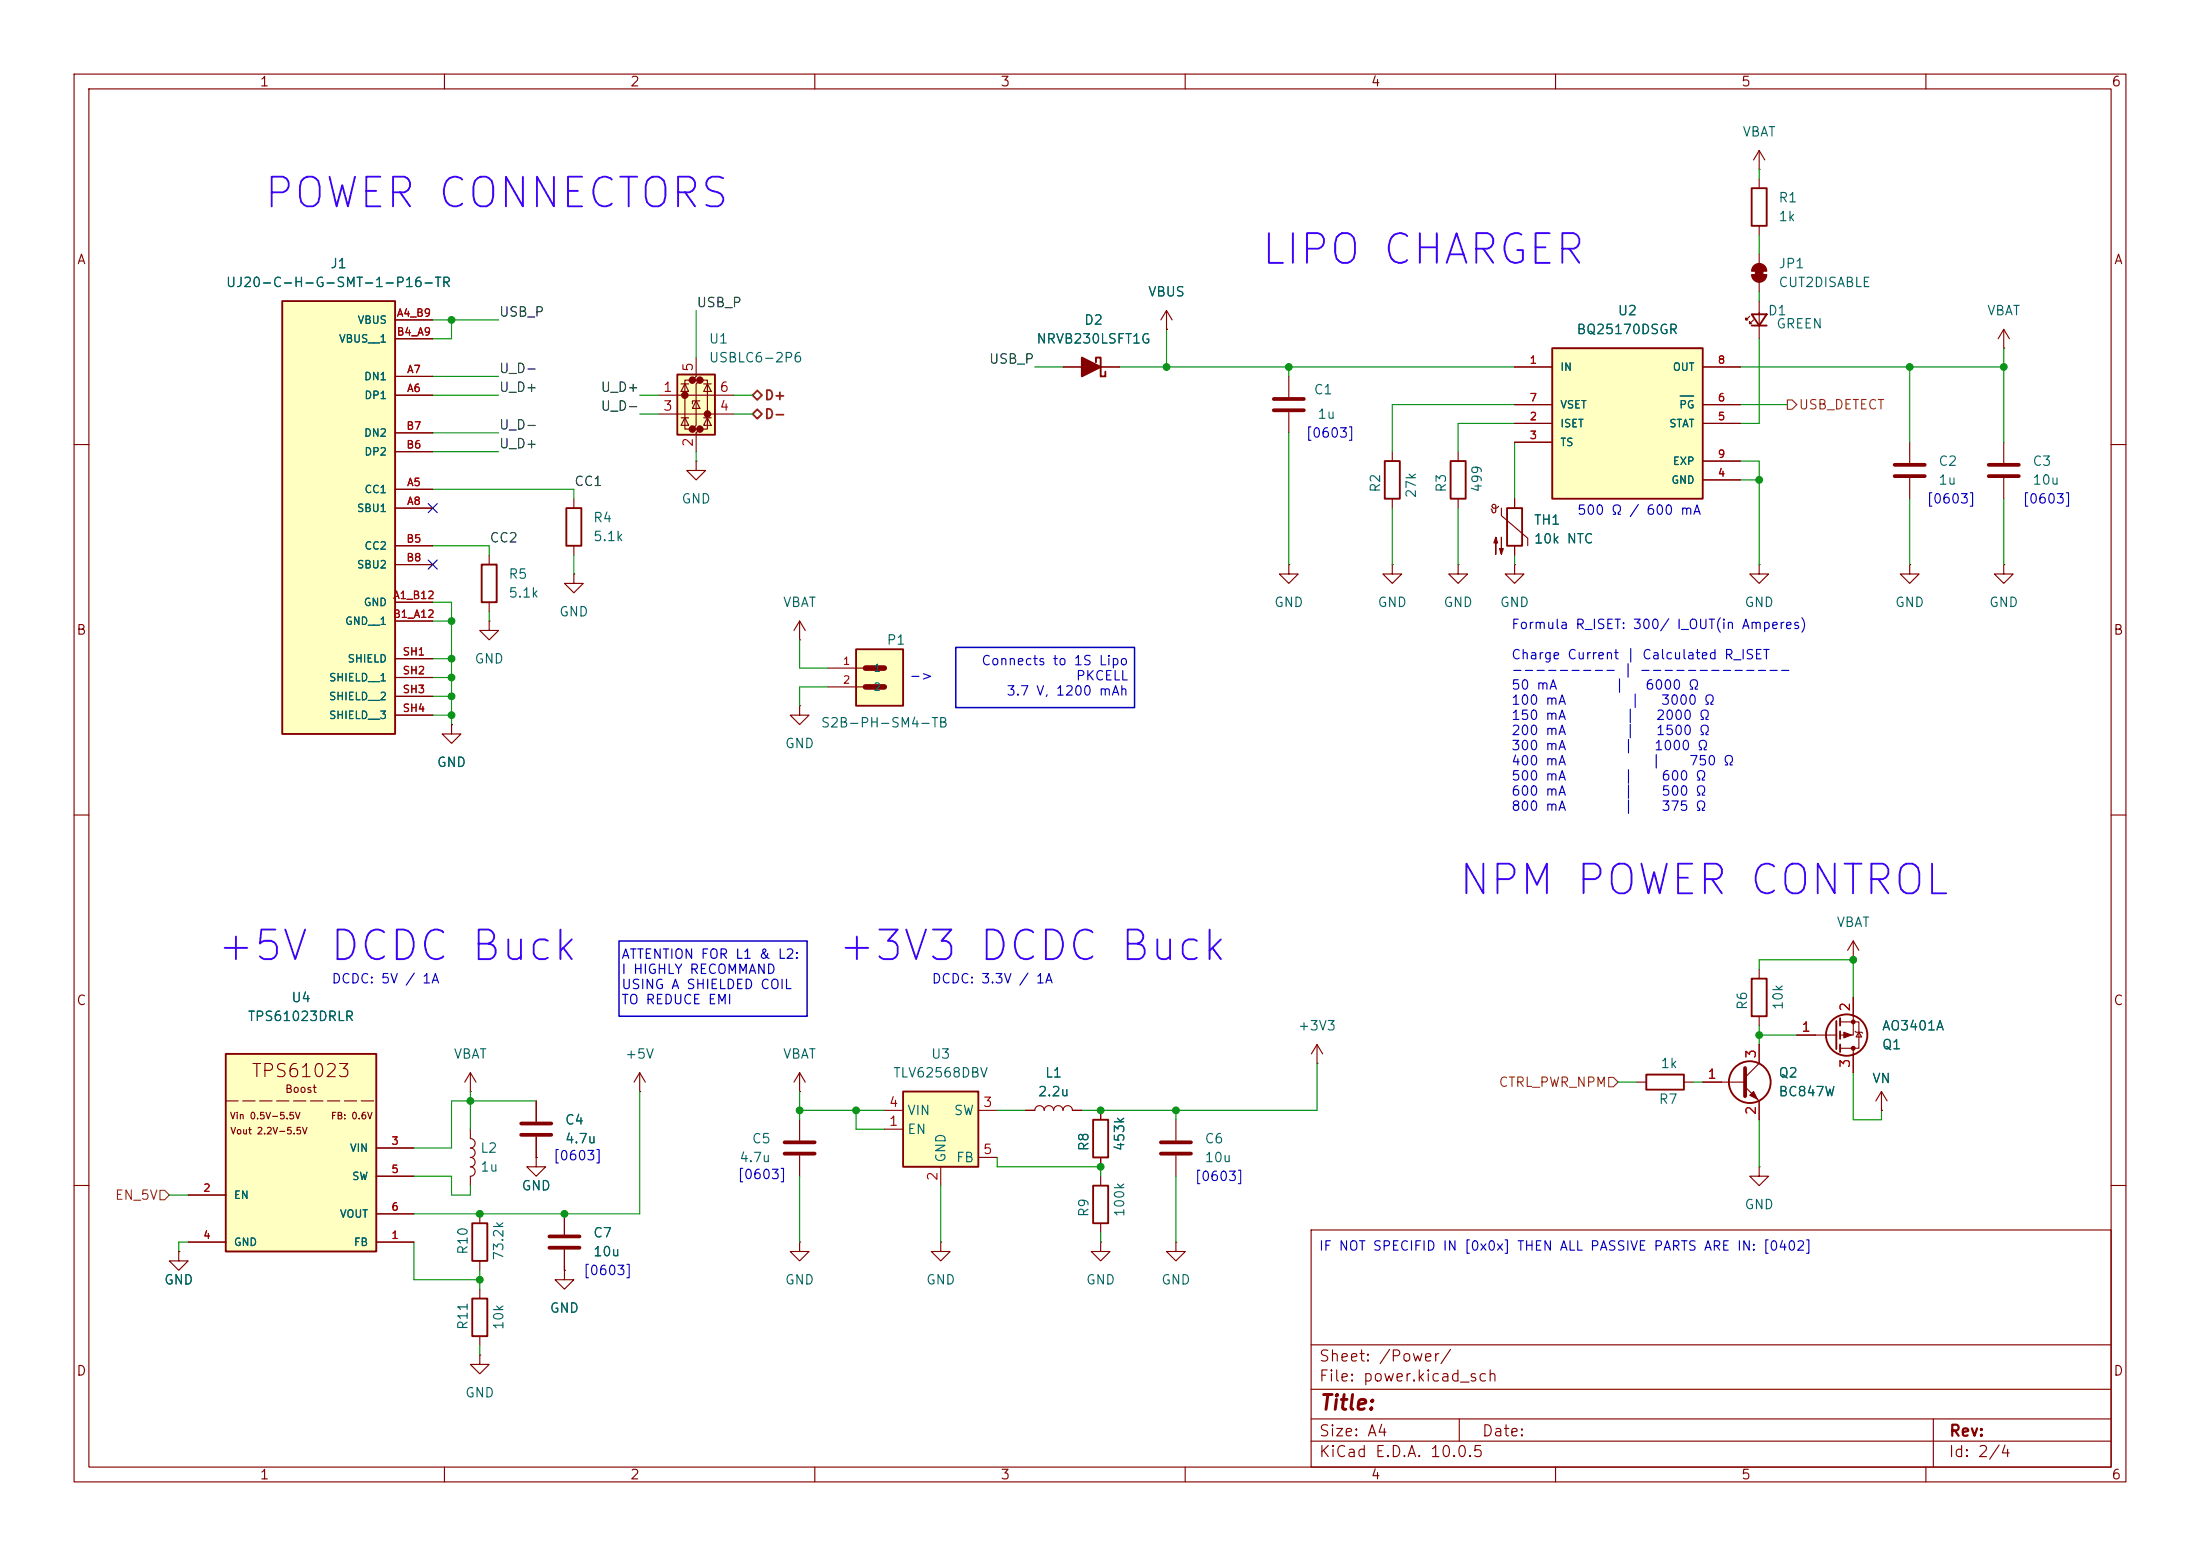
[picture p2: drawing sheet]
<svg xmlns="http://www.w3.org/2000/svg" width="297mm" height="210mm" viewBox="0 0 297 210" stroke-linecap="round" stroke-linejoin="round" font-family="sans-serif">
<g fill="none" stroke="#840000" stroke-width=".15">
<path d="M10 10h277v190h-277zM12 12h273v186h-273zM60 10v2M110 10v2M160 10v2M210 10v2M260 10v2M157.5 44.5h.1M157.5 41.9l-.8 1.3M157.5 41.9l.7 1.3M157.5 41.9v2.6M10 60h2"/>
<path d="M285 60h2M10 110h2M285 110h2M63.5 147.3h.1M63.5 144.8l-.8 1.3M63.5 144.8l.8 1.3M63.5 144.8v2.5M138.4 149.9h1.3a.64 .64 0 0 1 .6-.7 .64 .64 0 0 1 .7 .7 .64 .64 0 0 1 .6-.7 .64 .64 0 0 1 .6 .7 .64 .64 0 0 1 .7-.7 .64 .64 0 0 1 .6 .7 .64 .64 0 0 1 .6-.7 .64 .64 0 0 1 .7 .7h1.2M158.7 151.1v2.8M158.7 156v2.8M10 160h2M177 166h108v32h-108z"/>
<path d="M285 160h2M60 198v2M64.8 182.9v1.3h1.2l-1.2 1.2-1.3-1.2h1.3M64.8 182.9h.1M110 198v2M160 198v2M177 194.5h108M177 191.5h108M177 187.5h108M177 181.5h108M197 191.5v3M210 198v2"/>
<path d="M260 198v2M261 191.5v6.5"/>
</g>
<path d="M156.7 154.2h4.1M156.7 155.7h4.1" fill="none" stroke="#840000" stroke-width=".51"/>
<path d="M121.9 147.3h10.2v10.2h-10.2z" fill="#ffffc2"/>
<g fill="none" stroke="#840000" stroke-width=".25">
<path d="M247.9 137.8v3.8M248.4 137.4v1M248.4 139.2v1M121.9 147.3h10.2v10.2h-10.2zM147.6 151.1h2v5.1h-2zM222.2 145h5.1v2.1h-5.1zM248.4 141v1M147.6 160h2v5.1h-2z"/>
<circle cx="249.3" cy="139.7" r="2.79"/>
</g>
<g fill="none" stroke="#840000" stroke-width=".15">
<path d="M174 50.8v2.8M174 55.6v2.8M61 97.8v1.3h1.2l-1.2 1.2-1.3-1.2h1.3M61 97.8h.1M107.9 95.3v1.2h-1.2l1.2 1.3 1.3-1.3h-1.3M107.9 95.3h.1M107.9 86.4h.1M107.9 83.8l.8 1.3M107.9 83.8l-.7 1.3M107.9 83.8v2.6M242.6 139.7h5.3M248.4 137.9h2.6v3.6h-2.6"/>
<path d="M250.2 129.5h.1M250.2 134.6v5.1h-1.8M250.2 127l-.8 1.3M250.2 127l.8 1.3M250.2 127v2.5M250.4 139.2l.2 .1h.7l.2 .1M251 139.3l.3 .7h-.7zM72.4 156.2v1.3h1.3l-1.3 1.3-1.3-1.3h1.3M72.4 156.2h.1M119.4 152.4h2.5M119.4 149.9h2.5M127 157.5v2.5"/>
<path d="M132.1 149.9h2.5M132.1 156.2h2.5M148.6 149.9v1.2M148.6 156.2v1.3M148.6 158.8v1.2M221 146.1h1.2M227.3 146.1h1.3M237.5 157.5v1.3h1.3l-1.3 1.2-1.3-1.2h1.3M237.5 157.5h.1M250.2 141.5v3.3M254 149.9h.1M254 147.3l-.8 1.3"/>
<path d="M254 147.3l.8 1.3M254 147.3v2.6M76.2 171.5v1.2h1.3l-1.3 1.3-1.3-1.3h1.3M76.2 171.5h.1M76.2 163.8v2.8M76.2 168.7v2.8M127 167.6v1.3h1.3l-1.3 1.3-1.3-1.3h1.3M127 167.6h.1M148.6 167.6v1.3h1.3l-1.3 1.3-1.3-1.3h1.3M148.6 167.6h.1M148.6 165.1v1.3M158.7 167.6v1.3h1.3l-1.3 1.3-1.2-1.3h1.2"/>
<path d="M158.7 167.6h.1"/>
</g>
<path d="M172 53.8h4M172 55.4h4M74.2 166.9h4M74.2 168.4h4" fill="none" stroke="#840000" stroke-width=".51"/>
<g fill="#840000" stroke="#840000" stroke-width=".15">
<path d="M248.9 139.3l1 .4-1 .4z"/>
<circle cx="250.2" cy="141.5" r=".25"/>
<circle cx="250.2" cy="137.9" r=".25"/>
</g>
<path d="M115.6 87.6h6.3v7.7h-6.3z" fill="#ffffc2"/>
<g fill="none" stroke="#840000" stroke-width=".25">
<path d="M186.9 62.2h2.1v5.1h-2.1zM195.8 62.2h2.1v5.1h-2.1zM203.5 68.6h2v5.1h-2zM115.6 87.6h6.3v7.7h-6.3zM236.5 132.1h2v5.1h-2zM63.8 165.1h2v5.1h-2zM63.8 175.3h2v5h-2z"/>
<circle cx="236.2" cy="146" r="2.82"/>
</g>
<path d="M116.8 90.2h2.6M116.8 92.7h2.6" fill="none" stroke="#840000" stroke-width=".76"/>
<g fill="none" stroke="#840000" stroke-width=".15">
<path d="M237.5 22.9h.1M237.5 20.3l-.8 1.3M237.5 20.3l.8 1.3M237.5 20.3v2.6M174 76.2v1.3h1.3l-1.3 1.2-1.3-1.2h1.3M174 76.2h.1M188 76.2v1.3h1.2l-1.2 1.2-1.3-1.2h1.3M188 76.2h.1M188 61v1.2M188 67.3v1.3M196.8 76.2v1.3h1.3l-1.3 1.2-1.2-1.2h1.2M196.8 76.2h.1"/>
<path d="M196.8 61v1.2M196.8 67.3v1.3M202.3 68.3a.44 .44 0 0 1-.5 .4 .44 .44 0 0 1-.4-.5l.3-.1 .2 .1v.9l-.2 .1h-.2l-.2-.5M202.7 68.6v1l3.5 3v1.1M204.5 76.2v1.3h1.2l-1.2 1.2-1.3-1.2h1.3M204.5 76.2h.1M204.5 67.3v1.3M204.5 73.7v1.2M111.8 90.2h5M111.8 92.7h5M237.5 130.8v1.3M237.5 137.2v1.2"/>
<path d="M63.5 152.4v1.3a.64 .64 0 0 1 .6 .6 .64 .64 0 0 1-.6 .6 .64 .64 0 0 1 .6 .7 .64 .64 0 0 1-.6 .6M63.5 156.2a.64 .64 0 0 1 .6 .6 .64 .64 0 0 1-.6 .7 .64 .64 0 0 1 .6 .6 .64 .64 0 0 1-.6 .7v1.2M72.4 148.6v2.8M72.4 153.4v2.8M177.8 143.5h.1M177.8 141l-.8 1.2M177.8 141l.8 1.2M177.8 141v2.5M229.9 146.1h5.7M235.6 146.7l1.9 1.9v2.5M237.5 141v2.5l-1.9 1.9M24.1 168.9v1.3h1.3l-1.3 1.3-1.2-1.3h1.2"/>
<path d="M24.1 168.9h.1M64.8 163.8v1.3M64.8 170.2v1.3M64.8 174v1.3M64.8 180.3v1.3"/>
</g>
<g fill="#840000" stroke="#840000" stroke-width=".15">
<path d="M201.9 72.5l.3 .8h-.5l.2-.8v2.3z"/>
<path d="M202.7 72.5v2.3l-.3-.8h.5l-.2 .8z"/>
<path d="M236.2 147.8l.5-.5 .5 1z"/>
</g>
<path d="M70.4 151.6h4M70.4 153.2h4M235.6 144.1v3.9" fill="none" stroke="#840000" stroke-width=".51"/>
<path d="M30.5 142.2h20.3v26.7h-20.3z" fill="#ffffc2"/>
<path d="M30.5 142.2h20.3v26.7h-20.3z" fill="none" stroke="#840000" stroke-width=".25"/>
<path d="M30.5 148.6h20.3" fill="none" stroke="#840000" stroke-width=".15" stroke-dasharray="1.7 .6"/>
<path d="M66 83.8v1.3h1.3l-1.3 1.3-1.2-1.3h1.2M66 83.8h.1M50.8 154.9h5.1M50.8 158.8h5.1M25.4 167.6h5.1M25.4 161.3h5.1M50.8 167.6h5.1M50.8 163.8h5.1" fill="none" stroke="#840000" stroke-width=".15"/>
<path d="M38.1 40.6h15.2v58.5h-15.2z" fill="#ffffc2"/>
<path d="M38.1 40.6h15.2v58.5h-15.2zM148 48.9v-.6h.6v2.5h.6v-.6" fill="none" stroke="#840000" stroke-width=".25"/>
<g fill="none" stroke="#840000" stroke-width=".15">
<path d="M53.3 43.2h5.1M53.3 53.3h5.1M53.3 50.8h5.1M53.3 45.7h5.1M53.3 58.4h5.1M143.5 49.5h7.6M53.3 66h5.1M53.3 68.6h5.1M53.3 73.7h5.1M53.3 61h5.1M53.3 76.2h5.1M94 62.2v1.3h1.2l-1.2 1.3-1.3-1.3h1.3"/>
<path d="M94 62.2h.1M53.3 81.3h5.1M53.3 83.8h5.1M53.3 88.9h5.1M53.3 91.4h5.1M53.3 94h5.1M53.3 96.5h5.1"/>
</g>
<path d="M146 48.3l2.6 1.2-2.6 1.3z" fill="#840000" stroke="#840000" stroke-width=".25"/>
<path d="M91.4 50.5h5.1v8.2h-5.1z" fill="#ffffc2"/>
<g fill="#840000" stroke="#840000" stroke-width=".51">
<circle cx="92.5" cy="53.3" r=".25"/>
<circle cx="93.5" cy="51.3" r=".25"/>
<circle cx="93.5" cy="57.9" r=".25"/>
<circle cx="94.5" cy="51.3" r=".25"/>
<circle cx="94.5" cy="57.9" r=".25"/>
<circle cx="95.5" cy="55.9" r=".25"/>
</g>
<g fill="none" stroke="#840000" stroke-width=".15">
<path d="M88.9 53.3h10.2M88.9 55.9h10.2M91.9 56.4h1.1M91.9 51.8h1.1M92.5 51.8l.5 1h-1.1zM92.5 56.4l.5 1h-1.1zM93.5 51.3h-1v6.6h1M94 48.3v2.5l-.5 .5h1l-.5 .5v5.6l-.5 .5h1l-.5 .5v2.6M94 54.1l.5 1h-1zM94.5 54.1h-1v.4M94.5 51.3h1v6.6h-1M95 56.4h1"/>
<path d="M95 51.8h1M95.5 51.8l.5 1h-1zM95.5 56.4l.5 1h-1zM270.5 47h.1M270.5 44.5l-.8 1.2M270.5 44.5l.8 1.2M270.5 44.5v2.5M66 74.9v1.3M77.5 77.5v1.2h-1.3l1.3 1.3 1.2-1.3h-1.2M77.5 77.5h.1M77.5 67.3v1.3M77.5 73.7v1.2"/>
<path d="M66 81.3v1.3"/>
</g>
<path d="M91.4 50.5h5.1v8.2h-5.1zM65 76.2h2.1v5.1h-2.1zM76.5 68.6h2v5.1h-2z" fill="none" stroke="#840000" stroke-width=".25"/>
<path d="M209.5 47h20.4v20.3h-20.4z" fill="#ffffc2"/>
<path d="M236.5 25.4h2v5.1h-2zM209.5 47h20.4v20.3h-20.4zM236.5 42.4h2l-1 1.5zM236.5 43.9h2" fill="none" stroke="#840000" stroke-width=".25"/>
<g fill="none" stroke="#840000" stroke-width=".15">
<path d="M236.5 36.6h2M236.5 37.1h2M237.5 24.1v1.3M237.5 30.5v1.3M237.5 34.3v5.1M53.3 43.2h5.1M53.3 53.3h5.1M53.3 50.8h5.1M53.3 45.7h5.1M53.3 58.4h5.1M143.5 49.5h2.5M148.6 49.5h2.5"/>
<path d="M157.5 44.5h.1M204.5 49.5h5M204.5 57.2h5M204.5 59.7h5M204.5 54.6h5M229.9 49.5h5M229.9 57.2h5M229.9 54.6h5M236.2 42.7l-.5 .5v-.3v.3h.3M236.7 43.2l-.5 .5v-.3v.3h.3M237.5 40.6v5.1M257.8 59.7v2.8"/>
<path d="M270.5 59.7v2.8M53.3 66h5.1M53.3 68.6h5.1M53.3 73.7h5.1M53.3 61h5.1M53.3 76.2h5.1M204.5 67.3v1.3M204.5 73.7v1.2M229.9 64.8h5M229.9 62.2h5M237.5 76.2v1.3h1.3l-1.3 1.2-1.3-1.2h1.3M237.5 76.2h.1"/>
<path d="M257.8 76.2v1.3h1.3l-1.3 1.2-1.3-1.2h1.3M257.8 76.2h.1M257.8 64.5v2.8M270.5 76.2v1.3h1.3l-1.3 1.2-1.3-1.2h1.3M270.5 76.2h.1M270.5 64.5v2.8M53.3 81.3h5.1M53.3 83.8h5.1M53.3 88.9h5.1M53.3 91.4h5.1M53.3 94h5.1M53.3 96.5h5.1"/>
<path d="M61 97.8h.1M242.6 139.7h2.5M250.2 134.6v2.6M50.8 154.9h5.1M50.8 158.8h5.1M72.4 156.2h.1M72.4 148.6v2.8M72.4 153.4v2.8M86.4 147.3h.1M86.4 144.8l-.8 1.3M86.4 144.8l.7 1.3M86.4 144.8v2.5"/>
<path d="M107.9 147.3h.1M107.9 144.8l-.7 1.3M107.9 144.8l.8 1.3M107.9 144.8v2.5M107.9 151.1v2.8M107.9 156v2.8M138.4 149.9h1.3M144.8 149.9h1.2M148.6 149.9v1.2M148.6 156.2v1.3M229.9 146.1h2.5M237.5 141v2.5"/>
<path d="M237.5 148.6v2.5M250.2 142.2v2.6M254 149.9h.1M24.1 168.9h.1M25.4 167.6h5.1M25.4 161.3h5.1M50.8 167.6h5.1M50.8 163.8h5.1M76.2 171.5h.1M76.2 163.8v2.8M76.2 168.7v2.8M107.9 167.6v1.3h1.3l-1.3 1.3-1.2-1.3h1.2"/>
<path d="M107.9 167.6h.1"/>
</g>
<path d="M226.8 53.4h1.9" fill="none" stroke="#006464" stroke-width=".15"/>
<path d="M255.8 62.7h4M255.8 64.3h4M268.5 62.7h4M268.5 64.3h4M105.9 154.2h4.1M105.9 155.7h4.1" fill="none" stroke="#840000" stroke-width=".51"/>
<g fill="#840000" stroke="#840000" stroke-width=".15">
<path d="M237 36.3h1v1h-1z"/>
<path d="M236.8 35.9a1.02 1.02 0 0 1 1.1-.3 1.02 1.02 0 0 1 .6 1h-2l.1-.4z"/>
<path d="M236.5 37.1h2a1.02 1.02 0 0 1-1 1 1.02 1.02 0 0 1-1-1z"/>
</g>
<path d="M241.3 54h.6l.7 .6-.7 .6h-.6zM217.2 145.4h.6l.6 .7-.6 .6h-.6zM21.6 160.7h.6l.7 .6-.7 .6h-.6z" fill="none" stroke="#725600" stroke-width=".15"/>
<path d="M101.6 55.9l.6-.7 .7 .7-.7 .6zM101.6 53.3l.6-.6 .7 .6-.7 .7z" fill="none" stroke="#725600" stroke-width=".25"/>
<g fill="none" stroke="#009600" stroke-width=".15">
<path d="M237.5 22.9v1.2M237.5 31.8v2.5M237.5 39.4v1.2M58.4 53.3h8.9M58.4 43.2h8.9M58.4 50.8h8.9M58.4 58.4h8.9M61 43.2v2.5h-2.6M86.4 55.9h2.5M86.4 53.3h2.5M94 41.9v6.4M99.1 55.9h2.5"/>
<path d="M99.1 53.3h2.5M139.7 49.5h3.8M151.1 49.5h53.4M157.5 44.5v5M174 49.5v1.3M174 58.4v17.8M204.5 59.7v7.6M204.5 57.2h-7.7v3.8M204.5 54.6h-16.5v6.4M234.9 49.5h35.6M234.9 54.6h6.4M237.5 45.7v11.5h-2.6"/>
<path d="M257.8 49.5v10.2M270.5 47v12.7M58.4 66h19.1v1.3M58.4 61h8.9M58.4 73.7h7.6v1.2M77.5 74.9v2.6M94 61v1.2M188 68.6v7.6M196.8 68.6v7.6M204.5 74.9v1.3M234.9 62.2h2.6v14M234.9 64.8h2.6"/>
<path d="M257.8 67.3v8.9M270.5 67.3v8.9M58.4 81.3h2.6v16.5M58.4 96.5h2.6M58.4 83.8h2.6M58.4 88.9h2.6M58.4 94h2.6M58.4 91.4h2.6M66 82.6v1.2M107.9 86.4v3.8h3.9M111.8 92.7h-3.9v2.6M237.5 130.8v-1.3h12.7v5.1"/>
<path d="M237.5 138.4v2.6M237.5 139.7h5.1M55.9 158.8h5.1v2.5h2.5v-1.3M63.5 147.3v5.1M72.4 148.6h-11.4v6.3h-5.1M86.4 147.3v16.5h-30.5M107.9 149.9h11.5M107.9 147.3v3.8M107.9 158.8v8.8M115.6 149.9v2.5h3.8M134.6 149.9h3.8M134.6 156.2v1.3h14v1.3"/>
<path d="M158.7 149.9v1.2M158.7 158.8v8.8M177.8 143.5v6.4h-31.8M218.4 146.1h2.6M228.6 146.1h1.3M237.5 151.1v6.4M250.2 144.8v6.3h3.8v-1.2M22.9 161.3h2.5M25.4 167.6h-1.3v1.3M55.9 167.6v5.1h8.9M64.8 171.5v2.5M127 160v7.6"/>
<path d="M148.6 166.4v1.2M64.8 181.6v1.3"/>
</g>
<path d="M57.8 68l1.2 1.2M57.8 75.6l1.2 1.2M59 68l-1.2 1.2M59 75.6l-1.2 1.2" fill="none" stroke="#000084" stroke-width=".15"/>
<path d="M129 87.4h24.2v8.1h-24.2zM83.6 127h25.4v10.2h-25.4z" fill="none" stroke="#0000c2" stroke-width=".2"/>
<g fill="#009600" stroke="#009600" stroke-width=".14">
<circle cx="250.2" cy="129.5" r=".46"/>
<circle cx="148.6" cy="157.5" r=".46"/>
<circle cx="148.6" cy="149.9" r=".46"/>
<circle cx="158.7" cy="149.9" r=".46"/>
<circle cx="237.5" cy="139.7" r=".46"/>
<circle cx="61" cy="96.5" r=".46"/>
<circle cx="61" cy="88.9" r=".46"/>
<circle cx="61" cy="83.8" r=".46"/>
<circle cx="61" cy="94" r=".46"/>
<circle cx="61" cy="91.4" r=".46"/>
<circle cx="157.5" cy="49.5" r=".46"/>
<circle cx="174" cy="49.5" r=".46"/>
<circle cx="76.2" cy="163.8" r=".46"/>
<circle cx="63.5" cy="148.6" r=".46"/>
<circle cx="64.8" cy="172.7" r=".46"/>
<circle cx="64.8" cy="163.8" r=".46"/>
<circle cx="61" cy="43.2" r=".46"/>
<circle cx="270.5" cy="49.5" r=".46"/>
<circle cx="257.8" cy="49.5" r=".46"/>
<circle cx="237.5" cy="64.8" r=".46"/>
<circle cx="107.9" cy="149.9" r=".46"/>
<circle cx="115.6" cy="149.9" r=".46"/>
</g>
<g font-size="4" fill="#4000ff">
<text x="35.3" y="29.1">POWER CONNECTORS</text>
<text x="169.9" y="36.7">LIPO CHARGER</text>
<text x="196.6" y="121.8">NPM POWER CONTROL</text>
<text x="29" y="130.7">+5V DCDC Buck</text>
<text x="112.8" y="130.7">+3V3 DCDC Buck</text>
</g>
<text font-size="2" fill="#840000" x="178" y="190.8">Title:</text>
<text font-size="1.8" fill="#840000" x="33.8" y="145.9">TPS61023</text>
<g font-size="1.5" fill="#840000">
<text x="178" y="184.1">Sheet: /Power/</text>
<text x="178" y="186.8">File: power.kicad_sch</text>
<text x="178" y="197">KiCad E.D.A. 10.0.5</text>
<text x="178" y="194.2">Size: A4</text>
<text x="200" y="194.2">Date:</text>
<text x="263" y="197">Id: 2/4</text>
<text x="263" y="194.2">Rev:</text>
</g>
<g font-size="1.3" fill="#840000">
<text x="35" y="12">1</text>
<text x="85" y="12">2</text>
<text x="135" y="12">3</text>
<text x="185" y="12">4</text>
<text x="235" y="12">5</text>
<text x="285" y="12">6</text>
<text x="10.3" y="36">A</text>
<text x="285.3" y="36">A</text>
<text x="10.2" y="86">B</text>
<text x="285.2" y="86">B</text>
<text x="10.2" y="136">C</text>
<text x="285.2" y="136">C</text>
<text x="10.2" y="186">D</text>
<text x="285.2" y="186">D</text>
<text x="35" y="200">1</text>
<text x="85" y="200">2</text>
<text x="135" y="200">3</text>
<text x="185" y="200">4</text>
<text x="235" y="200">5</text>
<text x="285" y="200">6</text>
</g>
<g font-size="1.3" fill="#006464">
<text x="235.2" y="18.7">VBAT</text>
<text x="240" y="27.6">R1</text>
<text x="240" y="30.2">1k</text>
<text x="30.4" y="39.1">UJ20-C-H-G-SMT-1-P16-TR</text>
<text x="44.5" y="36.5">J1</text>
<text x="154.9" y="40.3">VBUS</text>
<text x="240" y="36.5">JP1</text>
<text x="240" y="39.1">CUT2DISABLE</text>
<text x="95.6" y="46.7">U1</text>
<text x="139.8" y="46.7">NRVB230LSFT1G</text>
<text x="146.3" y="44.1">D2</text>
<text x="212.7" y="45.4">BQ25170DSGR</text>
<text x="218.3" y="42.9">U2</text>
<text x="238.6" y="42.9">D1</text>
<text x="239.7" y="44.7">GREEN</text>
<text x="268.2" y="42.9">VBAT</text>
<text x="95.6" y="49.2">USBLC6-2P6</text>
<text x="177.3" y="53.5">C1</text>
<text x="177.8" y="56.8">1u</text>
<text x="261.6" y="63.2">C2</text>
<text x="261.6" y="65.7">1u</text>
<text x="274.3" y="63.2">C3</text>
<text x="274.3" y="65.7">10u</text>
<text x="80" y="70.8">R4</text>
<text x="91.9" y="68.3">GND</text>
<text x="186.6" y="66.6" transform="rotate(-90 186.6 66.6)">R2</text>
<text x="191.5" y="67.3" transform="rotate(-90 191.5 67.3)">27k</text>
<text x="195.5" y="66.6" transform="rotate(-90 195.5 66.6)">R3</text>
<text x="200.4" y="66.6" transform="rotate(-90 200.4 66.6)">499</text>
<text x="207" y="71.1">TH1</text>
<text x="80" y="73.4">5.1k</text>
<text x="207" y="73.7">10k NTC</text>
<text x="68.6" y="78.4">R5</text>
<text x="68.6" y="81">5.1k</text>
<text x="75.4" y="83.5">GND</text>
<text x="105.6" y="82.2">VBAT</text>
<text x="171.9" y="82.2">GND</text>
<text x="185.9" y="82.2">GND</text>
<text x="194.8" y="82.2">GND</text>
<text x="202.4" y="82.2">GND</text>
<text x="235.4" y="82.2">GND</text>
<text x="255.7" y="82.2">GND</text>
<text x="268.4" y="82.2">GND</text>
<text x="64" y="89.9">GND</text>
<text x="119.6" y="87.3">P1</text>
<text x="105.9" y="101.3">GND</text>
<text x="110.7" y="98.5">S2B-PH-SM4-TB</text>
<text x="58.9" y="103.8">GND</text>
<text x="247.9" y="125.4">VBAT</text>
<text x="39.2" y="135.6">U4</text>
<text x="236.2" y="136.4" transform="rotate(-90 236.2 136.4)">R6</text>
<text x="241" y="136.4" transform="rotate(-90 241 136.4)">10k</text>
<text x="33.3" y="138.1">TPS61023DRLR</text>
<text x="61.2" y="143.2">VBAT</text>
<text x="84.3" y="143.2">+5V</text>
<text x="105.6" y="143.2">VBAT</text>
<text x="125.6" y="143.2">U3</text>
<text x="175.1" y="139.4">+3V3</text>
<text x="254" y="141.9">Q1</text>
<text x="254" y="139.4">AO3401A</text>
<text x="120.5" y="145.7">TLV62568DBV</text>
<text x="140" y="148.3">2.2u</text>
<text x="141" y="145.7">L1</text>
<text x="223.9" y="149.3">R7</text>
<text x="224.1" y="144.5">1k</text>
<text x="240" y="145.7">Q2</text>
<text x="240" y="148.3">BC847W</text>
<text x="252.7" y="146.5">VN</text>
<text x="64.8" y="155.9">L2</text>
<text x="76.2" y="152.1">C4</text>
<text x="76.2" y="154.6">4.7u</text>
<text x="101.4" y="154.6">C5</text>
<text x="122.4" y="153.4">EN</text>
<text x="122.4" y="150.8">VIN</text>
<text x="128.7" y="150.8">SW</text>
<text x="147.3" y="155.5" transform="rotate(-90 147.3 155.5)">R8</text>
<text x="152.1" y="155.5" transform="rotate(-90 152.1 155.5)">453k</text>
<text x="162.5" y="154.6">C6</text>
<text x="64.8" y="158.4">1u</text>
<text x="70.3" y="161">GND</text>
<text x="99.7" y="157.2">4.7u</text>
<text x="128" y="157" transform="rotate(-90 128 157)">GND</text>
<text x="129" y="157.2">FB</text>
<text x="162.5" y="157.2">10u</text>
<text x="80" y="167.3">C7</text>
<text x="147.3" y="164.4" transform="rotate(-90 147.3 164.4)">R9</text>
<text x="152.1" y="164.4" transform="rotate(-90 152.1 164.4)">100k</text>
<text x="235.4" y="163.5">GND</text>
<text x="22.1" y="173.7">GND</text>
<text x="63.4" y="169.4" transform="rotate(-90 63.4 169.4)">R10</text>
<text x="68.3" y="170.2" transform="rotate(-90 68.3 170.2)">73.2k</text>
<text x="80" y="169.9">10u</text>
<text x="105.9" y="173.7">GND</text>
<text x="124.9" y="173.7">GND</text>
<text x="146.5" y="173.7">GND</text>
<text x="156.7" y="173.7">GND</text>
<text x="63.4" y="179.6" transform="rotate(-90 63.4 179.6)">R11</text>
<text x="68.3" y="179.6" transform="rotate(-90 68.3 179.6)">10k</text>
<text x="74.1" y="177.5">GND</text>
<text x="62.7" y="188.9">GND</text>
</g>
<g font-size="1.3" fill="#0f0f0f">
<text x="94" y="41.8">USB_P</text>
<text x="67.3" y="43.1">USB_P</text>
<text x="67.3" y="50.7">U_D-</text>
<text x="67.3" y="53.2">U_D+</text>
<text x="81" y="53.2">U_D+</text>
<text x="133.4" y="49.4">USB_P</text>
<text x="67.3" y="58.3">U_D-</text>
<text x="81" y="55.8">U_D-</text>
<text x="67.3" y="60.8">U_D+</text>
<text x="77.4" y="65.9">CC1</text>
<text x="66" y="73.5">CC2</text>
</g>
<g font-size="1.3" fill="#a90000">
<text x="89.4" y="53.2">1</text>
<text x="93.8" y="50.3" transform="rotate(-90 93.8 50.3)">5</text>
<text x="97.1" y="53.2">6</text>
<text x="89.4" y="55.7">3</text>
<text x="97.1" y="55.7">4</text>
<text x="93.8" y="60.4" transform="rotate(-90 93.8 60.4)">2</text>
<text x="250.1" y="136.6" transform="rotate(-90 250.1 136.6)">2</text>
<text x="237.4" y="143" transform="rotate(-90 237.4 143)">3</text>
<text x="243.1" y="139.6">1</text>
<text x="119.9" y="149.7">4</text>
<text x="132.6" y="149.7">3</text>
<text x="230.4" y="145.9">1</text>
<text x="250.1" y="144.2" transform="rotate(-90 250.1 144.2)">3</text>
<text x="119.9" y="152.3">1</text>
<text x="237.4" y="150.6" transform="rotate(-90 237.4 150.6)">2</text>
<text x="126.9" y="159.5" transform="rotate(-90 126.9 159.5)">2</text>
<text x="132.6" y="156.1">5</text>
</g>
<g font-size="1.3" fill="#725600">
<text x="103.1" y="56.8">D-</text>
<text x="103.1" y="54.3">D+</text>
<text x="242.7" y="55.6">USB_DETECT</text>
<text x="202.2" y="147">CTRL_PWR_NPM</text>
<text x="15.4" y="162.3">EN_5V</text>
</g>
<g font-size="1.3" fill="#0000c2">
<text x="176.2" y="59.4">[0603]</text>
<text x="212.8" y="69.8">500 Ω / 600 mA</text>
<text x="260" y="68.3">[0603]</text>
<text x="273" y="68.3">[0603]</text>
<text x="203.9" y="85.2">Formula R_ISET: 300/ I_OUT(in Amperes)</text>
<text x="203.9" y="89.3">Charge Current | Calculated R_ISET</text>
<text x="122.7" y="92.2">-&gt;</text>
<text x="132.4" y="90.1">Connects to 1S Lipo</text>
<text x="135.8" y="94.2">3.7 V, 1200 mAh</text>
<text x="145.2" y="92.2">PKCELL</text>
<text x="203.9" y="91.4">--------- | -------------</text>
<text x="203.9" y="93.4">50 mA</text>
<text x="203.9" y="95.4">100 mA</text>
<text x="217.9" y="93.4">|</text>
<text x="220" y="95.4">|</text>
<text x="222" y="93.4">6000 Ω</text>
<text x="224.1" y="95.4">3000 Ω</text>
<text x="203.9" y="97.5">150 mA</text>
<text x="203.9" y="99.5">200 mA</text>
<text x="203.9" y="101.6">300 mA</text>
<text x="219.1" y="101.6">|</text>
<text x="219.4" y="97.5">|</text>
<text x="219.4" y="99.5">|</text>
<text x="223.2" y="101.6">1000 Ω</text>
<text x="223.5" y="97.5">2000 Ω</text>
<text x="223.5" y="99.5">1500 Ω</text>
<text x="203.9" y="103.6">400 mA</text>
<text x="203.9" y="105.7">500 mA</text>
<text x="203.9" y="107.7">600 mA</text>
<text x="219.1" y="105.7">|</text>
<text x="219.1" y="107.7">|</text>
<text x="222.9" y="103.6">|</text>
<text x="224.2" y="105.7">600 Ω</text>
<text x="224.2" y="107.7">500 Ω</text>
<text x="227.9" y="103.6">750 Ω</text>
<text x="203.9" y="109.8">800 mA</text>
<text x="219.1" y="109.8">|</text>
<text x="224.2" y="109.8">375 Ω</text>
<text x="83.8" y="129.7">ATTENTION FOR L1 &amp; L2:</text>
<text x="83.8" y="131.8">I HIGHLY RECOMMAND</text>
<text x="44.7" y="133">DCDC: 5V / 1A</text>
<text x="83.8" y="133.8">USING A SHIELDED COIL</text>
<text x="83.8" y="135.9">TO REDUCE EMI</text>
<text x="125.7" y="133">DCDC: 3.3V / 1A</text>
<text x="74.6" y="156.9">[0603]</text>
<text x="99.5" y="159.5">[0603]</text>
<text x="161.2" y="159.7">[0603]</text>
<text x="78.6" y="172.4">[0603]</text>
<text x="178" y="169.1">IF NOT SPECIFID IN [0x0x] THEN ALL PASSIVE PARTS ARE IN: [0402]</text>
</g>
<g font-size="1" fill="#006464">
<text x="45.7" y="46.5">VBUS__1</text>
<text x="48.2" y="43.9">VBUS</text>
<text x="49.1" y="51.6">DN1</text>
<text x="210.6" y="50.3">IN</text>
<text x="225.7" y="50.3">OUT</text>
<text x="49.1" y="59.2">DN2</text>
<text x="49.1" y="54.1">DP1</text>
<text x="210.6" y="57.9">ISET</text>
<text x="210.6" y="55.4">VSET</text>
<text x="225.3" y="57.9">STAT</text>
<text x="226.6" y="55.4">PG</text>
<text x="49.1" y="61.7">DP2</text>
<text x="210.6" y="60.5">TS</text>
<text x="225.6" y="65.5">GND</text>
<text x="225.7" y="63">EXP</text>
<text x="48.1" y="69.3">SBU1</text>
<text x="49.1" y="66.8">CC1</text>
<text x="48.1" y="77">SBU2</text>
<text x="49.1" y="74.4">CC2</text>
<text x="49" y="82">GND</text>
<text x="46.5" y="84.6">GND__1</text>
<text x="46.8" y="89.7">SHIELD</text>
<text x="44.3" y="92.2">SHIELD__1</text>
<text x="44.3" y="94.7">SHIELD__2</text>
<text x="117.9" y="90.9">1</text>
<text x="117.9" y="93.5">2</text>
<text x="44.3" y="97.3">SHIELD__3</text>
<text x="47.2" y="155.7">VIN</text>
<text x="47.5" y="159.5">SW</text>
<text x="31.5" y="162.1">EN</text>
<text x="45.8" y="164.6">VOUT</text>
<text x="31.5" y="168.4">GND</text>
<text x="47.7" y="168.4">FB</text>
</g>
<g font-size="1" fill="#a90000">
<text x="53.5" y="43">A4_B9</text>
<text x="53.5" y="45.5">B4_A9</text>
<text x="54.9" y="53.2">A6</text>
<text x="54.9" y="50.6">A7</text>
<text x="206.4" y="49.3">1</text>
<text x="231.8" y="49.3">8</text>
<text x="54.8" y="58.2">B7</text>
<text x="206.4" y="57">2</text>
<text x="206.4" y="59.5">3</text>
<text x="206.4" y="54.4">7</text>
<text x="231.8" y="57">5</text>
<text x="231.8" y="54.4">6</text>
<text x="54.8" y="60.8">B6</text>
<text x="54.9" y="65.9">A5</text>
<text x="231.8" y="64.6">4</text>
<text x="231.8" y="62">9</text>
<text x="54.9" y="68.4">A8</text>
<text x="54.8" y="73.5">B5</text>
<text x="54.8" y="76">B8</text>
<text x="53" y="81.1">A1_B12</text>
<text x="53" y="83.6">B1_A12</text>
<text x="54.3" y="88.7">SH1</text>
<text x="113.7" y="90">1</text>
<text x="54.3" y="91.3">SH2</text>
<text x="54.3" y="93.8">SH3</text>
<text x="113.7" y="92.5">2</text>
<text x="54.3" y="96.3">SH4</text>
<text x="52.8" y="154.8">3</text>
<text x="27.4" y="161.1">2</text>
<text x="52.8" y="158.6">5</text>
<text x="27.4" y="167.5">4</text>
<text x="52.8" y="167.5">1</text>
<text x="52.8" y="163.6">6</text>
</g>
<text font-size="1" fill="#840000" x="38.4" y="147.7">Boost</text>
<g font-size=".9" fill="#840000">
<text x="31" y="151.3">Vin 0.5V-5.5V</text>
<text x="31" y="153.3">Vout 2.2V-5.5V</text>
<text x="44.6" y="151.3">FB: 0.6V</text>
</g>
</svg>
